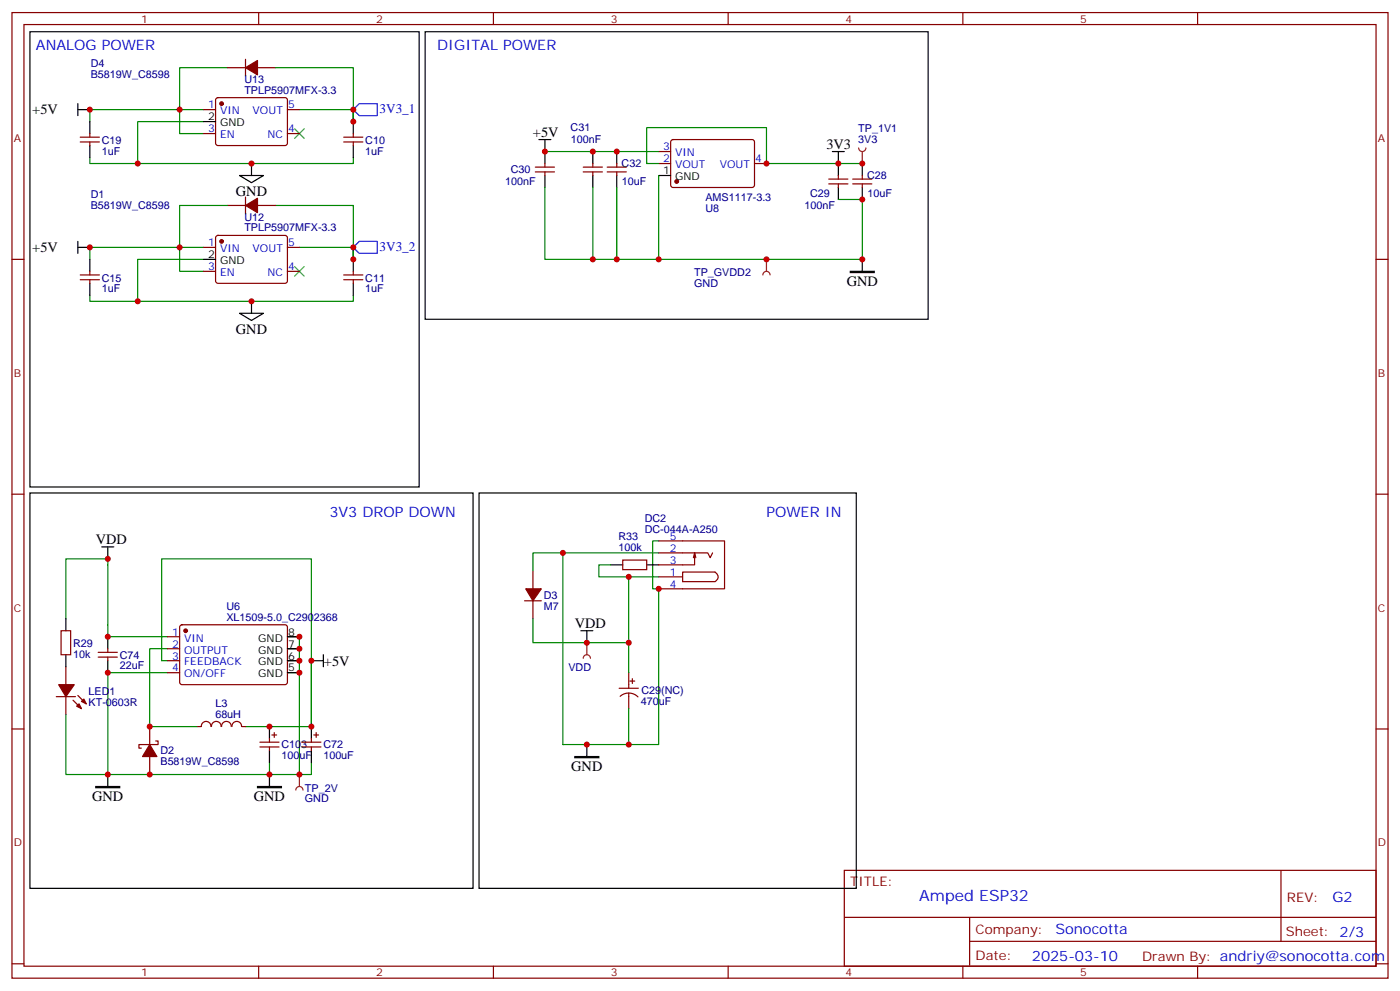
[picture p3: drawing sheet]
<svg xmlns="http://www.w3.org/2000/svg" width="412mm" height="292mm" viewBox="0 0 412 292" stroke-linecap="round" stroke-linejoin="round" font-family="sans-serif">
<g fill="none" stroke="#870000" stroke-width=".35">
<path d="M3.5 3.7h405.4v284.3h-405.4zM7.1 7.2h398.2v277.3h-398.2zM76.2 3.7v3.5M145.3 3.7v3.5M214.5 3.7v3.5M283.6 3.7v3.5M352.8 3.7v3.5M3.5 76.4h3.6M405.3 76.4h3.6M3.5 145.5h3.6M405.3 145.5h3.6M154.5 176.9h5"/>
<path d="M157 168.1v5.3M157 176.9v5.3M183.4 164.9h7.1v2.8h-7.1zM28.9 193.5h5.7M28.9 192.1h5.7M31.7 191v1.1M31.7 193.5v1.1M185.2 198.1v4.6M186.3 199.8v1.5M3.5 214.7h3.6M182.4 202.7h5.6M182.7 205.1a3.8 3.8 0 0 1 5.2 .1"/>
<path d="M185.2 204.1v4.6M185.6 200.6h1.4M405.3 214.7h3.6M248.7 256.3h156.6v28.2h-156.6zM377.3 256.3v20.9M248.7 270.1h156.5M285.6 277.2h119.6M285.6 270.1v14.2M3.5 283.8h3.6M76.2 284.5v3.5M145.3 284.5v3.5M214.5 284.5v3.5"/>
<path d="M283.6 284.5v3.5M352.8 284.5v3.5M405.3 283.8h3.6"/>
</g>
<path d="M8.8 145.2h130.5v116.4h-130.5zM141.1 145.2h111.1v116.4h-111.1zM179.9 166.3h3.5M190.5 166.3h3.5M31.7 187.5v3.5M31.7 194.6v3.5M171.1 185.7h3.5M172.9 185.7v3.6M172.9 219.3v3.5M31.7 228.1v3.5M79.4 228.1v3.5" fill="none" stroke="#000" stroke-width=".35"/>
<g fill="none" stroke="#008700" stroke-width=".35">
<path d="M194 159.3h-1.7v14.1h1.7v45.9h-28.2v-56.5h28.2M31.7 166.3v-1.7h-12.3v17.6M165.8 162.8h-8.8v5.3M194 169.9h-8.8v19.4M31.7 187.5h17.7M47.6 194.6h1.8M49.4 198.1h-17.7v30h47.7M49.4 191h-5.3v23h14.1M84.7 187.5h3.5v40.6M84.7 191h3.5M84.7 194.6h3.5M84.7 198.1h3.5"/>
<path d="M91.7 194.6v19.4h-19.4M157 182.2v7.1h28.2M185.2 189.3v8.8M185.2 208.7v10.6M79.4 224.5v3.6M91.7 224.5v3.6h-12.3"/>
</g>
<path d="M28.2 231.6h7.1v.4h-7.1zM75.8 231.6h7.1v.4h-7.1zM169.3 222.8h7.1v.3h-7.1z" fill="#000" stroke="#000" stroke-width=".35"/>
<path d="M154.9 173.4h4.6l-2.5 3.5z" fill="#870000" stroke="#870000" stroke-width=".35"/>
<path d="M87.1 232.7a1.06 1.06 0 0 1 1.1-1.1 1.06 1.06 0 0 1 1.1 1.1M88.2 228.1v3.5" fill="none" stroke="#8c2424" stroke-width=".35"/>
<circle cx="88.2" cy="228.1" r=".18" fill="#8c2424"/>
<path d="M31.7 166.3v21.2M179.9 166.3h-3.5v3.6h8.8M47.6 194.6v-30h44.1v49.4" fill="none" stroke="#008700" stroke-width=".35"/>
<path d="M30 161h3.5M31.7 161v3.6" fill="none" stroke="#000" stroke-width=".35"/>
<path d="M194 159.3h19.4v14.1h-19.4M194 162.8h14.5l.7 1.4 .7-1.4M194 169.9h7.1M201.1 168.5h9.6a1.6 1.6 0 0 1 .6 2.2l-.7 .6h-9.5zM204.6 162.8v3.5h-10.6M204.6 162.8l-.3 1.4M204.6 162.8l.4 1.4" fill="none" stroke="#870000" stroke-width=".35"/>
<path d="M171.8 193.9a1.06 1.06 0 0 1 1.1-1.1 1.06 1.06 0 0 1 1 1.1M172.9 189.3v3.5" fill="none" stroke="#8c2424" stroke-width=".35"/>
<circle cx="172.9" cy="189.3" r=".18" fill="#8c2424"/>
<g fill="none" stroke="#870000" stroke-width=".35">
<path d="M67 19.9h5.3M72.3 17.5v4.9M75.8 19.9h5.3M26.5 39.3v1.1M104.1 39.3v1.1M23.6 41.8h5.7M23.6 40.4h5.7M26.5 41.8v1.1M72.3 58v5M101.2 41.8h5.7M101.2 40.4h5.7M104.1 41.8v1.1"/>
<path d="M26.5 79.9v1.1M67 60.5h5.3M75.8 60.5h5.3M104.1 79.9v1.1M23.6 82.4h5.7M23.6 81h5.7M26.5 82.4v1M101.2 82.4h5.7M101.2 81h5.7M104.1 82.4v1M49.4 187.5h3.5M49.4 191h3.5"/>
<path d="M49.4 194.6h3.5M49.4 198.1h3.5M53.2 184.2l.4-.2h30.6l.5 .7-.1 16.5-.6 .4-30.7-.1-.4-.6v-16.2zM44.1 214v5.3M45.9 218.2h.7v1.1h-5.7v1h.7M76.6 218.5h5.6M76.6 220h5.6M79.4 217.5v1M79.4 220v1M80.1 216.4h1.4M80.8 215.7v1.4M88.9 218.5h5.6"/>
<path d="M88.9 220h5.6M91.7 217.5v1M91.7 220v1M92.4 216.4h1.4M93.1 215.7v1.4M44.1 222.8v5.3"/>
</g>
<g fill="#870000" stroke="#870000" stroke-width=".35">
<path d="M44.1 219.3l2.1 3.5h-4.2z"/>
<path d="M72.3 19.9l3.5-2.1v4.2z"/>
<path d="M72.3 60.5l3.5-2.1v4.2z"/>
<circle cx="54.7" cy="185.7" r=".53"/>
</g>
<g fill="none" stroke="#000" stroke-width=".35">
<path d="M8.8 9.3h114.7v134.1h-114.7zM22.9 32.3h3.6M22.9 30.5v3.5M26.5 35.8v3.5M104.1 35.8v3.5M26.5 42.9v3.5M70.6 51.7h7l-3.5 2.1zM74.1 48.2v3.5M104.1 42.9v3.5M22.9 71.1v3.5M22.9 72.8h3.6M26.5 76.4v3.5"/>
<path d="M104.1 76.4v3.5M26.5 83.4v3.6M70.6 92.3h7l-3.5 2.1zM74.1 88.7v3.6M104.1 83.4v3.6M84.7 198.1h3.5M84.7 194.6h3.5M84.7 191h3.5M84.7 187.5h3.5M91.7 194.6h3.5M95.2 192.8v3.5M79.4 214v3.5"/>
<path d="M91.7 214v3.5M79.4 221v3.5M91.7 221v3.5"/>
</g>
<g fill="none" stroke="#008700" stroke-width=".35">
<path d="M67 19.9h-14.1v19.4h7.1M81.1 19.9h23v15.9M60 35.8h-19.4v12.4M60 32.3h-33.5v3.5M88.2 32.3h15.9v3.5M104.1 32.3v3.5M26.5 46.4v1.8h77.6v-1.8M60 76.4h-19.4v12.3M60 72.8h-33.5v3.6M67 60.5h-14.1v19.4h7.1M81.1 60.5h23v15.9M88.2 72.8h15.9v3.6"/>
<path d="M104.1 72.8v3.6M26.5 87v1.7h77.6v-1.7"/>
</g>
<path d="M86.8 37.9l2.8 2.8M89.6 37.9l-2.8 2.8M86.8 78.5l2.8 2.8M89.6 78.5l-2.8 2.8" fill="none" stroke="#3c3" stroke-width=".35"/>
<path d="M104.1 32.3l1.7-1.8h5.3v3.5h-5.3zM104.1 72.8l1.7-1.7h5.3v3.5h-5.3z" fill="none" stroke="#00f" stroke-width=".35"/>
<path d="M225.8 76.4v3.5M224.7 81a1.06 1.06 0 0 1 1.1-1.1 1.06 1.06 0 0 1 1 1.1" fill="none" stroke="#8c2424" stroke-width=".35"/>
<circle cx="225.8" cy="76.4" r=".18" fill="#8c2424"/>
<path d="M225.8 48.2h21.1" fill="none" stroke="#008700" stroke-width=".35"/>
<path d="M252.9 43.6a1.06 1.06 0 0 0 1.1 1 1.06 1.06 0 0 0 1.1-1M254 44.6v3.6" fill="none" stroke="#8c2424" stroke-width=".35"/>
<circle cx="254" cy="48.2" r=".18" fill="#8c2424"/>
<path d="M160.5 44.6h33.5M160.5 55.2v21.2h93.5v-17.7h-7.1M174.6 55.2v21.2M181.7 55.2v21.2M194 51.7v24.7M194 48.2h-3.5v-10.6h35.3v10.6M246.9 48.2h7.1M19.4 210.4v17.7h12.3" fill="none" stroke="#008700" stroke-width=".35"/>
<g fill="none" stroke="#000" stroke-width=".35">
<path d="M125.2 9.3h148.2v84.7h-148.2zM60 35.8h3.5M158.7 41.1h3.6M160.5 41.1v7.1M160.5 51.7v3.5M174.6 44.6v3.6M174.6 51.7v3.5M181.7 44.6v3.6M181.7 51.7v3.5M194 51.7h3.6M245.2 44.6h3.5M246.9 44.6v7.1"/>
<path d="M246.9 55.2v3.5M254 48.2v3.5M254 55.2v3.5M60 76.4h3.5M254 76.4v3.5M19.4 182.2v3.5M19.4 192.8v3.5"/>
</g>
<g fill="none" stroke="#870000" stroke-width=".35">
<path d="M60 32.3h3.5M60 39.3h3.5M63.7 29l.5-.2h20l.5 .7-.1 12.9-.6 .5-20.1-.1-.4-.6v-12.7zM84.7 32.3h3.5M84.7 39.3h3.5M157.7 50.6h5.6M157.7 49.2h5.6M160.5 48.2v1M160.5 50.6v1.1M171.8 50.6h5.6M171.8 49.2h5.6M174.6 48.2v1"/>
<path d="M174.6 50.6v1.1M178.9 50.6h5.6M178.9 49.2h5.6M181.7 48.2v1M181.7 50.6v1.1M194 48.2h3.6M194 44.6h3.6M197.8 41.3l.5-.2 23.5 .1 .4 .6v13l-.7 .4-23.5-.1-.4-.6v-12.7zM222.2 48.2h3.6M244.1 54.2h5.7M244.1 52.7h5.7M246.9 51.7v1"/>
<path d="M246.9 54.2v1M251.2 54.2h5.6M251.2 52.7h5.6M254 51.7v1M254 54.2v1M60 72.8h3.5M60 79.9h3.5M63.7 69.5l.5-.2 20 .1 .5 .6-.1 13-.6 .4h-20.1l-.4-.7v-12.7zM84.7 72.8h3.5M84.7 79.9h3.5M18 185.7h2.8v7.1h-2.8zM19.4 196.3v5.3"/>
<path d="M16.6 205.1h5.6M19.4 205.1v5.3M21.5 206.2l2.5 2.5M22.9 204.8l2.5 2.5M62.1 213.9a1.41 1.41 0 0 0-1.4-1.5 1.41 1.41 0 0 0-1.4 1.5l-1.1 .1M62.3 213.9a1.41 1.41 0 0 1 1.4-1.5 1.41 1.41 0 0 1 1.4 1.5M65.3 213.9a1.41 1.41 0 0 1 1.4-1.5 1.41 1.41 0 0 1 1.4 1.5M68.3 213.9a1.41 1.41 0 0 1 1.4-1.5 1.41 1.41 0 0 1 1.4 1.5M71.3 214h1"/>
</g>
<path d="M250.5 79.9h7v.4h-7z" fill="#000" stroke="#000" stroke-width=".35"/>
<g fill="#870000" stroke="#870000" stroke-width=".35">
<path d="M22.6 208l.7-.7 .7 1.4z"/>
<path d="M24 206.6l.7-.8 .7 1.5z"/>
<path d="M17.3 201.6h4.6l-2.5 3.5z"/>
<circle cx="199.3" cy="53.4" r=".53"/>
<circle cx="65.3" cy="71.1" r=".53"/>
<circle cx="65.3" cy="30.5" r=".53"/>
</g>
<g fill="#c00">
<circle cx="172.9" cy="219.3" r=".88"/>
<circle cx="172.9" cy="189.3" r=".88"/>
<circle cx="91.7" cy="214" r=".88"/>
<circle cx="185.2" cy="189.3" r=".88"/>
<circle cx="185.2" cy="219.3" r=".88"/>
<circle cx="185.2" cy="169.9" r=".88"/>
<circle cx="165.8" cy="162.8" r=".88"/>
<circle cx="79.4" cy="228.1" r=".88"/>
<circle cx="31.8" cy="228.1" r=".88"/>
<circle cx="88.2" cy="228.1" r=".88"/>
<circle cx="88.2" cy="191" r=".88"/>
<circle cx="88.2" cy="194.6" r=".88"/>
<circle cx="88.2" cy="198.1" r=".88"/>
<circle cx="31.8" cy="187.5" r=".88"/>
<circle cx="31.8" cy="198.1" r=".88"/>
<circle cx="91.7" cy="194.6" r=".88"/>
<circle cx="194" cy="173.4" r=".88"/>
<circle cx="44.1" cy="214" r=".88"/>
<circle cx="44.1" cy="228.1" r=".88"/>
<circle cx="88.2" cy="187.5" r=".88"/>
<circle cx="79.4" cy="214" r=".88"/>
<circle cx="26.5" cy="32.3" r=".88"/>
<circle cx="52.9" cy="32.3" r=".88"/>
<circle cx="104.1" cy="32.3" r=".88"/>
<circle cx="104.1" cy="72.8" r=".88"/>
<circle cx="52.9" cy="72.8" r=".88"/>
<circle cx="26.5" cy="72.8" r=".88"/>
<circle cx="74.1" cy="48.2" r=".88"/>
<circle cx="40.6" cy="48.2" r=".88"/>
<circle cx="74.1" cy="88.7" r=".88"/>
<circle cx="40.6" cy="88.7" r=".88"/>
<circle cx="104.1" cy="35.8" r=".88"/>
<circle cx="104.1" cy="76.4" r=".88"/>
<circle cx="254" cy="48.2" r=".88"/>
<circle cx="174.6" cy="44.6" r=".88"/>
<circle cx="160.5" cy="44.6" r=".88"/>
<circle cx="246.9" cy="48.2" r=".88"/>
<circle cx="254" cy="58.7" r=".88"/>
<circle cx="181.7" cy="44.6" r=".88"/>
<circle cx="225.8" cy="48.2" r=".88"/>
<circle cx="254" cy="76.4" r=".88"/>
<circle cx="225.8" cy="76.4" r=".88"/>
<circle cx="174.6" cy="76.4" r=".88"/>
<circle cx="181.7" cy="76.4" r=".88"/>
<circle cx="194" cy="76.4" r=".88"/>
<circle cx="31.8" cy="164.6" r=".88"/>
</g>
<text font-size="4.6" fill="#00f" x="270.8" y="265.3">Amped ESP32</text>
<g font-size="4.2" fill="#00f">
<text x="10.6" y="14.6">ANALOG POWER</text>
<text x="128.8" y="14.6">DIGITAL POWER</text>
<text x="97" y="152.2">3V3 DROP DOWN</text>
<text x="225.8" y="152.2">POWER IN</text>
<text x="392.5" y="265.6">G2</text>
<text x="310.9" y="275.1">Sonocotta</text>
<text x="304" y="282.9">2025-03-10</text>
</g>
<g font-size="4.2">
<text x="9.5" y="33.7">+5V</text>
<text x="157" y="40.4">+5V</text>
<text x="243.4" y="43.9">3V3</text>
<text x="69.5" y="57.8">GND</text>
<text x="9.5" y="74.3">+5V</text>
<text x="249.4" y="84.2">GND</text>
<text x="69.5" y="98.3">GND</text>
<text x="28.2" y="160.3">VDD</text>
<text x="169.3" y="185">VDD</text>
<text x="95.4" y="196">+5V</text>
<text x="168.3" y="227">GND</text>
<text x="27.2" y="235.8">GND</text>
<text x="74.8" y="235.8">GND</text>
</g>
<g font-size="3.9" fill="#00f">
<text x="111.8" y="33.4">3V3_1</text>
<text x="111.8" y="74">3V3_2</text>
</g>
<g font-size="3.9" fill="#800">
<text x="250.5" y="260.9">TITLE:</text>
<text x="379.1" y="265.6">REV:</text>
<text x="287.4" y="275.1">Company:</text>
<text x="378.7" y="275.7">Sheet: 2/3</text>
<text x="287.4" y="282.8">Date:</text>
<text x="336.4" y="282.8">Drawn By: andriy@sonocotta.com</text>
</g>
<g font-size="3.2" fill="#800">
<text x="41.6" y="6.7">1</text>
<text x="110.8" y="6.7">2</text>
<text x="179.9" y="6.7">3</text>
<text x="249.1" y="6.7">4</text>
<text x="318.2" y="6.7">5</text>
<text x="4.1" y="41.8">A</text>
<text x="405.9" y="41.8">A</text>
<text x="4.1" y="110.9">B</text>
<text x="405.9" y="110.9">B</text>
<text x="4.1" y="180.1">C</text>
<text x="405.9" y="180.1">C</text>
<text x="4.1" y="249.2">D</text>
<text x="405.9" y="249.2">D</text>
<text x="41.6" y="287.5">1</text>
<text x="110.8" y="287.5">2</text>
<text x="179.9" y="287.5">3</text>
<text x="249.1" y="287.5">4</text>
<text x="318.2" y="287.5">5</text>
</g>
<g font-size="3.2" fill="#000080">
<text x="26.7" y="22.9">B5819W_C8598</text>
<text x="26.7" y="19.6">D4</text>
<text x="72" y="27.6">TPLP5907MFX-3.3</text>
<text x="72" y="24.5">U13</text>
<text x="168.1" y="38.7">C31</text>
<text x="252.8" y="39">TP_1V1</text>
<text x="30" y="45.5">1uF</text>
<text x="30" y="42.3">C19</text>
<text x="107.6" y="45.5">1uF</text>
<text x="107.6" y="42.3">C10</text>
<text x="168.2" y="42.2">100nF</text>
<text x="252.8" y="42.2">3V3</text>
<text x="150.4" y="51.1">C30</text>
<text x="183.1" y="49.3">C32</text>
<text x="255.4" y="52.8">C28</text>
<text x="26.7" y="58.3">D1</text>
<text x="148.8" y="54.6">100nF</text>
<text x="183.2" y="54.6">10uF</text>
<text x="207.8" y="59.3">AMS1117-3.3</text>
<text x="238.6" y="58.1">C29</text>
<text x="255.5" y="58.1">10uF</text>
<text x="26.7" y="61.6">B5819W_C8598</text>
<text x="72" y="65.1">U12</text>
<text x="207.8" y="62.6">U8</text>
<text x="237" y="61.7">100nF</text>
<text x="72" y="68.2">TPLP5907MFX-3.3</text>
<text x="30" y="82.9">C15</text>
<text x="107.6" y="82.9">C11</text>
<text x="204.5" y="81.4">TP_GVDD2</text>
<text x="30" y="86.1">1uF</text>
<text x="107.6" y="86.1">1uF</text>
<text x="204.5" y="84.6">GND</text>
<text x="189.9" y="153.7">DC2</text>
<text x="182.2" y="159">R33</text>
<text x="189.9" y="156.9">DC-044A-A250</text>
<text x="182.2" y="162.2">100k</text>
<text x="66.7" y="179.7">U6</text>
<text x="160.2" y="179.5">M7</text>
<text x="160.2" y="176.3">D3</text>
<text x="66.7" y="182.9">XL1509-5.0_C2902368</text>
<text x="21.5" y="190.4">R29</text>
<text x="21.5" y="193.7">10k</text>
<text x="35.3" y="197.1">22uF</text>
<text x="35.3" y="193.9">C74</text>
<text x="167.4" y="197.4">VDD</text>
<text x="26.1" y="207.8">KT-0603R</text>
<text x="26.1" y="204.6">LED1</text>
<text x="63.4" y="208.2">L3</text>
<text x="188.7" y="207.7">470uF</text>
<text x="188.9" y="204.5">C29(NC)</text>
<text x="63.4" y="211.4">68uH</text>
<text x="82.9" y="220.4">C103</text>
<text x="95.2" y="220.4">C72</text>
<text x="47.3" y="225.3">B5819W_C8598</text>
<text x="47.3" y="222.2">D2</text>
<text x="82.9" y="223.6">100uF</text>
<text x="95.2" y="223.6">100uF</text>
<text x="89.8" y="233.1">TP_2V</text>
<text x="89.8" y="236.3">GND</text>
</g>
<g font-size="3.2" fill="#00f">
<text x="61.3" y="31.9">1</text>
<text x="64.8" y="33.7">VIN</text>
<text x="74.4" y="33.7">VOUT</text>
<text x="84.8" y="31.9">5</text>
<text x="61.3" y="39">3</text>
<text x="64.8" y="40.7">EN</text>
<text x="78.8" y="40.7">NC</text>
<text x="84.8" y="39">4</text>
<text x="195.4" y="47.8">2</text>
<text x="195.4" y="44.3">3</text>
<text x="198.9" y="46">VIN</text>
<text x="222.4" y="47.8">4</text>
<text x="198.9" y="49.6">VOUT</text>
<text x="212" y="49.6">VOUT</text>
<text x="61.3" y="72.5">1</text>
<text x="64.8" y="74.3">VIN</text>
<text x="74.4" y="74.3">VOUT</text>
<text x="84.8" y="72.5">5</text>
<text x="61.3" y="79.6">3</text>
<text x="64.8" y="81.3">EN</text>
<text x="78.8" y="81.3">NC</text>
<text x="84.8" y="79.6">4</text>
<text x="197.3" y="158.9">5</text>
<text x="197.3" y="166">3</text>
<text x="197.3" y="162.5">2</text>
<text x="197.3" y="173">4</text>
<text x="197.3" y="169.5">1</text>
<text x="50.7" y="187.1">1</text>
<text x="50.7" y="190.7">2</text>
<text x="54.2" y="188.9">VIN</text>
<text x="50.7" y="194.2">3</text>
<text x="50.7" y="197.7">4</text>
<text x="54.2" y="192.4">OUTPUT</text>
<text x="54.2" y="196">FEEDBACK</text>
<text x="54.2" y="199.5">ON/OFF</text>
</g>
<g font-size="3.2">
<text x="61.3" y="35.5">2</text>
<text x="64.8" y="37.2">GND</text>
<text x="195.4" y="51.3">1</text>
<text x="198.9" y="53.1">GND</text>
<text x="61.3" y="76">2</text>
<text x="64.8" y="77.8">GND</text>
<text x="76.1" y="188.9">GND</text>
<text x="84.8" y="190.7">7</text>
<text x="84.8" y="187.1">8</text>
<text x="76.1" y="196">GND</text>
<text x="76.1" y="192.4">GND</text>
<text x="84.8" y="197.7">5</text>
<text x="84.8" y="194.2">6</text>
<text x="76.1" y="199.5">GND</text>
</g>
</svg>
